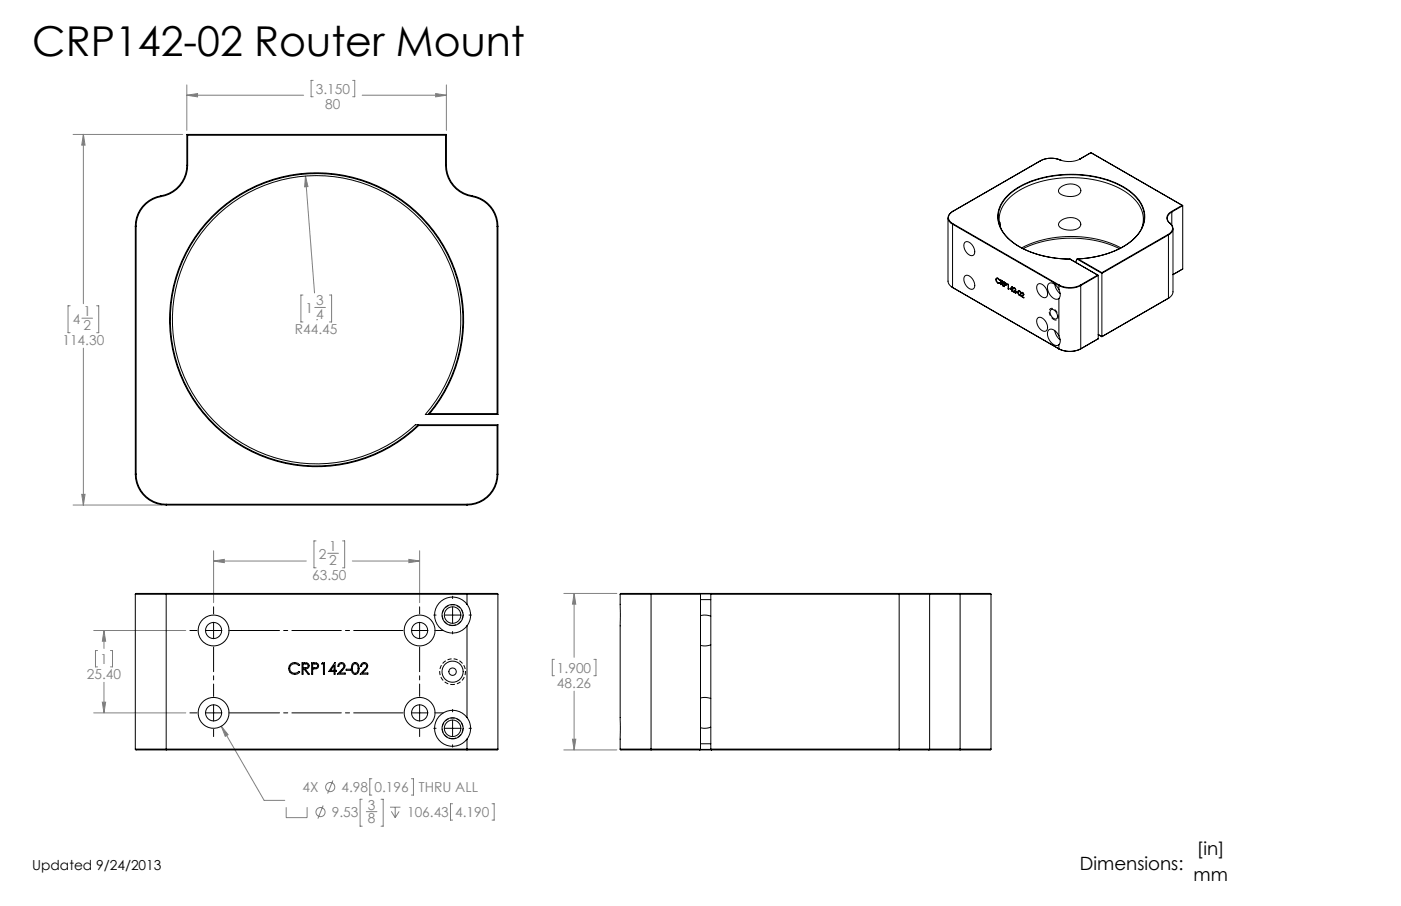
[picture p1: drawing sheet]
<svg xmlns="http://www.w3.org/2000/svg" width="432mm" height="279mm" viewBox="0 0 432 279" stroke-linecap="round" stroke-linejoin="round" font-family="sans-serif">
<g fill="none" stroke="#808080" stroke-width=".31">
<path d="M57.6 26.2v14M57.6 29.4h36M57.6 29.4l3.3-.5v1zM96.5 24.8h-.6v5h.6M108.7 24.8h.6v5h-.6M111.6 29.4h26M134.3 28.9l3.3 .5-3.3 .5zM137.6 26.2v14M22.5 41.5h33.8M25.7 41.5v52.2M25.7 41.5l.5 3.3h-1zM94.1 54.3l2.8 36"/>
<path d="M94.1 54.3l.8 3.2-1 .1zM21.6 94.3h-.6v8.3h.6M25.2 98.1h3.3M29.8 94.3h.6v8.3h-.6M93.4 91h-.7v8.3h.7M97 94.8h3.3M97.6 98.6h.1M101.6 91h.6v8.3h-.6M25.7 107.4v48.4M22.5 155.8h27.5M25.2 152.5h1l-.5 3.3zM65.8 169.8v16.1"/>
<path d="M65.8 173h28.6M65.8 173l3.3-.5v1zM97.4 166.8h-.6v8.3h.6M101 170.6h3.3M105.6 166.8h.6v8.3h-.6M108.6 173h20.7M126 172.5l3.3 .5-3.3 .5zM129.3 169.8v16.1M28.9 194.4h28.4M32.1 194.4v5.6M32.1 194.4l.5 3.3h-1.1zM173.8 183h16.3"/>
<path d="M177 183v19.7M177 183l.5 3.3h-1.1zM28.9 219.8h28.4M30.1 200.6h-.7v5.1h.7M31.5 216.5h1.1l-.5 3.3zM32.1 210.4v9.4M34 200.6h.7v5.1h-.7M170.9 203.3h-.7v5.1h.7M177 213.1v18.2M183 203.3h.7v5.1h-.7M68.2 224l13.2 22.8h6.4M68.2 224l2.1 2.6-.9 .5z"/>
<path d="M173.8 231.3h16.3M176.4 228h1.1l-.5 3.3zM88.2 248.9v3.3h6.5v-3.3M99.6 248.4l-1.6 4.1M102.6 240.7l-1.6 4M111.6 246.5h-.6v8.3h.6M112.9 250.3h3.3M114.6 240.2h-.6v5h.6M117.4 246.5h.7v8.3h-.7M120.2 248.9h3.2M120.6 250.2l1.2 2M121.8 248.9v3.3"/>
<path d="M123 250.2l-1.2 2M126.8 240.2h.6v5h-.6M139.5 247.9h-.7v5h.7M151.7 247.9h.6v5h-.6"/>
<circle cx="98.8" cy="250.4" r="1.41"/>
<circle cx="101.8" cy="242.7" r="1.41"/>
</g>
<path d="M139.5 211.1a4 4 0 0 1-3.5-5.9 4 4 0 0 1 6.8-.2 4 4 0 0 1-3 6.1h-.3" fill="none" stroke="#000" stroke-width=".31" stroke-dasharray="1.3 .6" stroke-dashoffset=".6" stroke-linecap="butt"/>
<path d="M139.5 192.9a3.2 3.2 0 0 1-2.8-4.7 3.2 3.2 0 0 1 5.5-.3 3.2 3.2 0 0 1-2.5 4.9l-.2 .1M139.5 227.8a3.2 3.2 0 0 1-2.8-4.7 3.2 3.2 0 0 1 5.5-.2 3.2 3.2 0 0 1-2.5 4.9h-.2" fill="none" stroke="#000" stroke-width=".31" stroke-dasharray="1.3 .6" stroke-dashoffset=".2" stroke-linecap="butt"/>
<path d="M324.8 98.5a2.27 2.27 0 0 1-.9-3.4 2.35 2.35 0 0 1 1.9 3.5l-1-.1" fill="none" stroke="#000" stroke-width=".31" stroke-dasharray="1.3 .6" stroke-dashoffset=".4" stroke-linecap="butt"/>
<path d="M124.2 194.4h-53.3M124.2 219.8h-53.3" fill="none" stroke="#000" stroke-width=".31" stroke-dasharray="15.2 1.3 1.3 1.3"/>
<path d="M65.8 199.5v15.3M129.3 199.5v15.3" fill="none" stroke="#000" stroke-width=".31" stroke-dasharray="15.2 1.3 1.3 1.3" stroke-dashoffset="7.6"/>
<g fill="none" stroke="#000" stroke-width=".31">
<path d="M58.5 194.4h2.2M63.3 194.4h5.1M65.8 187.1v2.3M65.8 191.9v5.1M126.8 194.4h5.1M129.3 187.1v2.3M129.3 191.9v5.1M133.7 189.7h.7M134.4 194.4h2.2M136.9 189.7h5.1M139.5 183.9v.7M139.5 187.1v5.1"/>
<path d="M139.5 194.8v.7M144.6 189.7h.7M58.5 219.8h2.2M63.3 219.8h5.1M65.8 217.3v5.1M126.8 219.8h5.1M129.3 217.3v5.1M134.4 219.8h2.2M139.5 218.8v.7M65.8 224.9v2.2M129.3 224.9v2.2M133.7 224.6h.7"/>
<path d="M136.9 224.6h5.1M139.5 222.1v5M139.5 229.7v.7M144.6 224.6h.7"/>
</g>
<path d="M65.8 173l3.3-.5v1zM126 172.5l3.3 .5-3.3 .5zM32.1 194.4l.5 3.3h-1.1zM31.5 216.5h1.1l-.5 3.3zM68.2 224l1.2 3.1 .9-.5zM94.1 54.3l-.2 3.3 1-.1zM57.6 29.4l3.3-.5v1zM134.3 28.9l3.3 .5-3.3 .5zM25.7 41.5l.5 3.3h-1zM25.2 152.5h1l-.5 3.3zM177 183l.5 3.3h-1.1zM176.4 228h1.1l-.5 3.3z" fill="#808080"/>
<g fill="none" stroke="#000" stroke-width=".31">
<path d="M57.6 41.5l.2 .2M57.6 51h.2M57.6 51a9.5 9.5 0 0 1-8 9.4M57.6 41.5h80M57.6 41.5v9.5M57.8 51a9.8 9.8 0 0 1-8.1 9.6M57.8 41.7h79.5M57.8 41.7v9.3M137.3 51h.3M137.3 51a9.8 9.8 0 0 0 8.2 9.6M137.3 41.7v9.3M137.6 41.5l-.3 .2"/>
<path d="M137.6 51a9.5 9.5 0 0 0 7.9 9.4M137.6 41.5v9.5M320.7 49.6l-27.1 15.6M326.6 58a4.3 4.3 0 0 1 6.4 .2 1.74 1.74 0 0 1-1.8 2.3 4.4 4.4 0 0 1-5-1.5zM326.7 49.3a7.3 7.3 0 0 0-6 .3M326.7 49.3h.1M326.7 49.3l-1.3-.4a7.4 7.4 0 0 0-4.8 .7h.1M326.7 49.3l.4 .1M332.9 49h.1a7.7 7.7 0 0 1-6.3 .3M332.9 49h-.1M336.2 47.1h.1M336.2 47.1l28.3 16.3"/>
<path d="M336.2 47.1l-3.3 1.9M336.2 47.1l28.1 16.2M41.7 69.8h.3M41.7 69.8v76.4M42 69.8v76.4M49.6 60.4l.1 .2M49.6 60.4a9.5 9.5 0 0 0-7.9 9.4M49.7 60.6a9.3 9.3 0 0 0-7.7 9.2M145.5 60.6a9.3 9.3 0 0 1 7.7 9.2M145.5 60.4v.2M145.5 60.4a9.5 9.5 0 0 1 8 9.4M153.2 69.8h.3"/>
<path d="M153.2 69.8v57.8M153.5 69.8v58M292.2 67.2v19.7l.6 1.1 .8 .6M293.2 65.5a2 2 0 0 0-1 1.9 2 2 0 0 0 1.4 1.7M293.6 69.1l32.8 19M293.6 69.1v19.5M293.6 65.2l-.4 .2M293.7 65.2h.1M293.7 65.2a2 2 0 0 0-1.4 1.9 2 2 0 0 0 1.4 1.9M293.7 69l-.1 .1M293.7 69l32.7 18.9M297.4 74.7a2.17 2.17 0 0 1 2.8 1.7 1.5 1.5 0 0 1-.8 2.5 3 3 0 0 1-2-4.2z"/>
<path d="M308.1 68.6l.2 .2v.9M308.6 70.6a8.8 8.8 0 0 1 3.5-10.5 31.7 31.7 0 0 1 23.1-5 23.5 23.5 0 0 1 15.3 7.3 8 8 0 0 1 1.3 8.2M326.6 68.4a4.4 4.4 0 0 1 6.4 .2 1.8 1.8 0 0 1-1.8 2.2 5.1 5.1 0 0 1-4.9-1.2v-.8zM329.8 79.9l8.5 4.9M329.8 79.9h.1M329.8 79.9l8.6 5M332 79.9l-.3 1.1M332 79.9l7.6 4.4M332.2 79.9a27.1 27.1 0 0 0 17.6-6.7 8.5 8.5 0 0 0-.2-12.9 28.3 28.3 0 0 0-19.5-6.4 29.5 29.5 0 0 0-18.7 5.8 8.8 8.8 0 0 0-.1 14.3 29.1 29.1 0 0 0 18.5 5.9M332.3 79.9a27 27 0 0 0 17.8-6.8 8.6 8.6 0 0 0-.5-13 29.3 29.3 0 0 0-21-6.3 27.8 27.8 0 0 0-18 6.5 8.7 8.7 0 0 0 .6 13.6 29.2 29.2 0 0 0 18.6 6M332.3 79.9h-.3M332.3 79.9l7.3 4.2"/>
<path d="M345 76.7a35.8 35.8 0 0 0-29.7 0M345.5 76.5a35 35 0 0 0-30.7 0M360 72.3l.1 .2M360 72.3l-20.4 11.8M360.1 72.5l-20.5 11.8M360.1 72.5v19.4M360.5 68.9a1.93 1.93 0 0 1 .9 1.8 1.93 1.93 0 0 1-1.4 1.6M360.5 68.9h.1M360.6 68.8v.1M360.6 68.9h.1M360.7 68.9a1.98 1.98 0 0 1 .8 2 1.98 1.98 0 0 1-1.4 1.6M361.1 65.2a2.04 2.04 0 0 0-1.4 1.7 2.04 2.04 0 0 0 .8 2"/>
<path d="M361.1 65.2l.1 .2M361.2 65.4a2 2 0 0 0-.6 3.5M361.2 65.4v4M361.5 70.5v19.5l-.3 1-1.1 .9M364.3 63.3l.2 .1M364.3 63.3l-3.2 1.9M364.5 63.4l-3.3 2M364.5 63.4v19.5M293.2 88.4l.4 .3M293.6 88.6v.1M293.6 88.6l32.8 19M293.6 88.7l32.8 18.9"/>
<path d="M297.4 85.1a2.17 2.17 0 0 1 2.8 1.7 1.5 1.5 0 0 1-.8 2.4 3 3 0 0 1-2-4.1zM306.9 86.2l.1-.3 .4-.2 .5 .4 .1 .4M306.9 86.2l.2 .6M307.1 86.1l-.2 .1M307.1 86.8l.5 .5M307.2 86.7l-.1 .1M307.4 85.8l-.2 .1M307.6 86l-.2-.1a.76 .76 0 0 0-.2 .9 .76 .76 0 0 0 .8 .4M307.6 86l.4 .5M307.7 85.9l-.1 .1M307.8 87.2l-.2 .1M308 87.2v.2l-.4-.1"/>
<path d="M308 87.2h.1M308.1 86.4l-.1 .1M308.5 87.1l.1 .1M308.5 87.1l-.1 .6M308.5 86.5v.5l.2 .1M308.5 86.5l.2 .2M308.5 87.7h-.1M308.6 87.2l.4 .9M308.6 87.1h-.1M308.6 86.4l-.1 .1M308.6 86.5l.6 .6M308.6 86.5l-.2-.2v1.4"/>
<path d="M308.7 87.1l-.1 .1M308.7 87.3l.5 .9-.2-.1M308.7 86.7l.4 .4M308.8 86.6l-.1 .1M308.9 87.2l-.2 .1M309.1 87.1h-.4M309.1 88.1h-.1M309.1 87v.1M309.2 87.1l-.2 .1M309.2 87.1l-.1 .2h-.4M309.5 87.7l-.1 .6M309.5 87.7l.1 .1"/>
<path d="M309.5 87.1v.5l.3 .1M309.5 87.1l.3 .2M309.5 88.3h-.1M309.6 87.8l.3 .2M309.7 87.7h-.2M309.7 87.1h-.2M309.7 87.1a.48 .48 0 0 1 .5 .3 .48 .48 0 0 1-.3 .6M309.7 87.1l-.3-.2v1.4M309.8 87.7l-.2 .1M309.8 87.3l.3 .4M309.9 87.2l-.1 .1M310.1 87.7h-.3"/>
<path d="M310.2 87.6l-.1 .1M310.2 87.8l-.3 .2M310.2 87.7l-.2 .1M310.5 87.7h.3l-.1 1.4M310.5 87.7l.2 .1M310.7 87.6l-.2 .1M310.7 87.8v1.3M310.8 87.7l-.1 .1M310.8 89l-.1 .1M311.3 89.1l.6 .3M311.3 89.1l.7-.8v1M311.7 88.8l-.4 .3"/>
<path d="M311.9 88.7l-.4 .4 .4 .2M311.9 88.7v.6M311.9 89.4v.4M312 89.5l-.1 .3M312 89.3l.1 .3-.1-.1M312 89.2l-.1 .1M312 88.6l-.1 .1M312 89.7l-.1 .1M312 89.4h-.1M312.1 89.4l-.1 .1M312.5 88.9l-.2 .1M312.7 88.9l.3 .4"/>
<path d="M312.7 88.9l-.4 .1M312.7 88.8l-.2 .1M312.7 88.8l.4 .6-.6 .6 .6 .5-.9-.5M312.7 88.8l-.3-.1-.1 .3M312.8 88.8l-.1 .1M313 89.3l-.8 .7M313 89.3h.1M313.1 89.5l-.9 .5M313.2 89.9l.5 .4zM313.3 90h-.1M313.8 90.1l.1-.5a.88 .88 0 0 1 .7 .7 .88 .88 0 0 1-.3 .9l-.1-.1M313.8 90.1l.4 1"/>
<path d="M313.9 90.1h-.1M314.2 89.8l.3 .8M314.2 89.8l-.1-.1a.77 .77 0 0 0 .3 1.3v-.1M314.2 89.6l-.2 .2M314.3 89.7l-.1 .1M314.5 90.6l-.1 .3M314.6 90.9l-.4 .2M314.6 90.9l-.2 .1M314.6 90.8l-.2 .1M314.9 90.3l-.4 .3M315.2 90.3l.2 .5M315.2 90.3l-.4 .1"/>
<path d="M315.2 90.2l-.4 .2M315.2 90.2l.3 .6-.5 .6 .6 .5-.9-.5M315.2 90.2l-.3-.1-.1 .3M315.2 91.1l-.5 .3M315.2 91.1l.3-.2-.8 .5M315.3 90.3h-.1M315.4 90.8l-.2 .3M315.5 90.7l-.1 .1M319.9 98a2.17 2.17 0 0 1 2.7 1.8 1.5 1.5 0 0 1-.7 2.4 3 3 0 0 1-2-4.2zM319.9 87.7a2.17 2.17 0 0 1 2.7 1.7 1.5 1.5 0 0 1-.7 2.4 3 3 0 0 1-2-4.1zM323.8 95.6a1.69 1.69 0 0 1 2.1 2 .78 .78 0 0 1-.5 .8 .78 .78 0 0 1-.9-.4 2.04 2.04 0 0 1-.7-2.4zM325.1 87.7a4.5 4.5 0 0 0 1.6 2.9"/>
<path d="M326.4 88.1a7.4 7.4 0 0 0 6.7 0M326.4 89.3l.4 1.5-.4 1.2M326.4 89.3a2.52 2.52 0 0 0-3.1-1.9 3.4 3.4 0 0 0 1.6 4.7l.9 .2 .6-.3M326.4 88.1v1.2M326.4 92v11.6M326.4 87.9a7.2 7.2 0 0 0 6.6 0M326.4 87.9v.2M333 87.9l.1 .2M333.1 88.1v19.5M338.3 84.8l.2 .1M338.3 84.8l-5.3 3.1M338.5 84.9l-5.4 3.2"/>
<path d="M338.5 84.9v19.5M339.6 84.1v.2M339.6 84.3v19.5M360.1 91.9l-20.5 11.9M360.5 91.8l-.4 .1M361.5 84.7l3-1.8zM325.1 102a4.5 4.5 0 0 0 1.6 2.8M326.4 103.6l.4 1.5-.4 1.2M326.4 107.6a7.4 7.4 0 0 0 6.7 0M326.4 103.6a2.52 2.52 0 0 0-3.1-1.9 3.4 3.4 0 0 0 1.6 4.6l.9 .3 .6-.3M326.4 107.6h.1M326.4 106.3v1.3"/>
<path d="M326.4 107.6l.8 .4M327.3 108a7.6 7.6 0 0 0 4.7 0M333.1 107.6l-1 .4M333.1 107.6h.1M338.5 104.4l-5.4 3.2M339.6 103.8h.1M339.6 103.8l-1.1-.6 1.1 .6M128.9 131h.1M128.9 131h24.6M128.9 131l.1 .2M129 131.2h24.2M131.9 127.8h-.8a44.5 44.5 0 0 0-23.5-72.5 44.5 44.5 0 0 0-52.9 54.9 44.5 44.5 0 0 0 73.3 20.8h.9"/>
<path d="M131.9 127.8h21.6M131.9 127.8a45.1 45.1 0 0 0-24.8-73.3 45.1 45.1 0 0 0-52.9 56.5 45.1 45.1 0 0 0 74.7 20M131.9 127.8h.1M132.4 127.6a45.3 45.3 0 0 0-25.5-73.4 45.3 45.3 0 0 0-52.9 56.9 45.3 45.3 0 0 0 75 20.1M132.4 127.6l-.5 .2M132.4 127.6h20.8M153.2 127.6l.3 .2M153.2 131.2v15M153.5 131l-.3 .2M153.5 131v15.2M41.7 146.2h.3M41.7 146.2a9.5 9.5 0 0 0 9.5 9.6"/>
<path d="M42 146.2a9.3 9.3 0 0 0 9.2 9.3M51.2 155.5v.3M51.2 155.5h92.7M51.2 155.8h92.7M143.9 155.5v.3M153.2 146.2a9.3 9.3 0 0 1-9.3 9.3M153.2 146.2h.3M153.5 146.2a9.5 9.5 0 0 1-9.6 9.6M41.7 183.3h9.5M41.7 183.3v47.7M51.2 183h-9.2l-.3 .3M51.2 183v.3"/>
<path d="M51.2 183.3h92.7M51.2 183.3v47.7M51.2 183h92.7M143.9 186.3a5.6 5.6 0 0 0-8.1-.7 5.6 5.6 0 0 0 0 8.2 5.6 5.6 0 0 0 8.1-.8M143.9 186.3a5.6 5.6 0 0 1 0 6.7M143.9 183.3h9.6M143.9 183h9.3l.3 .3M143.9 183v.3M143.9 183.3v3M143.9 193v28.3M153.5 183.3v47.7M191.1 183.3h9.6"/>
<path d="M191.1 183.3v47.7M200.7 183v.3M200.7 183h-9.3l-.3 .3M200.7 183.3h15.2M200.7 183h14.9M200.7 183.3v47.7M215.6 183l.3 .3M215.6 183h3.7M215.9 183.2h3.2M215.9 184.9h3.2M215.9 183.3v47.7M215.9 189.9l1.4-.2 1.8 .3"/>
<path d="M219.1 198.9l-1.7 .3-1.5-.2M219.1 183.3h58M219.1 183.3v47.7M219.3 183l-.2 .3M219.3 183h57.8M277.1 183.3h9.4M277.1 183v.3M277.1 183h9.2M277.1 183.3v47.7M286.3 183l.2 .3M286.3 183h9.6M286.5 183.3h9.4"/>
<path d="M286.5 183.3v47.7M295.9 183v.3M295.9 183h9.3l.2 .3M295.9 183.3h9.5M295.9 183.3v47.7M305.4 183.3v47.7M89.6 204.7a1.98 1.98 0 0 1 2.8 .3l-.3 .3a1.55 1.55 0 0 0-2.3-.3 1.55 1.55 0 0 0 0 2.3 1.55 1.55 0 0 0 2.3-.3l.3 .3a1.88 1.88 0 0 1-2.8 .2 1.88 1.88 0 0 1 0-2.8zM93.1 204.4h.7a1.01 1.01 0 0 1 1.5 .8 1.01 1.01 0 0 1-1.2 1.1l1.2 1.6h-.4l-1.2-1.6h-.3v1.6h-.3zM93.4 204.8h.7a.65 .65 0 0 1 .9 .6 .65 .65 0 0 1-1 .5h-.6zM96.1 204.4h.6a1.06 1.06 0 0 1 1.5 1 1.06 1.06 0 0 1-1.6 .9h-.2v1.6h-.3zM96.4 204.8h.6a.64 .64 0 0 1 .9 .6 .64 .64 0 0 1-.9 .5h-.6zM99.4 204.4h.6v3.5h-.3v-3.1h-.5z"/>
<path d="M103 205.2v1.5h-1.1zM103.2 204.3l.1 2.4h.4v.4h-.4v.8h-.3v-.8h-1.7zM103.2 204.3h.1M104.5 204.6a1.08 1.08 0 0 1 1.5 0 1.08 1.08 0 0 1 0 1.5l-1.3 1.4h1.7v.4h-2.4l1.8-2a.78 .78 0 0 0-.3-1.2 .78 .78 0 0 0-1.1 .8h-.3zM106.7 206.4h1.3v.3h-1.3zM108.7 204.7l.5-.3a1.34 1.34 0 0 1 1.5 1.8 1.3 1.3 0 0 1-.3 1.4 1.3 1.3 0 0 1-1.5 .2 2.81 2.81 0 0 1-.2-3.1zM109 204.8l.5-.1a1.68 1.68 0 0 1 0 2.9 1.79 1.79 0 0 1-.5-2.8zM111.5 204.6a1.08 1.08 0 0 1 1.5 0 1.08 1.08 0 0 1 0 1.5l-1.3 1.4h1.7v.4h-2.4l1.8-2a.78 .78 0 0 0-.3-1.2 .78 .78 0 0 0-1.1 .8h-.3zM215.9 215.3l1.4-.2 1.8 .3M41.7 231l.3 .3h9.2M41.7 231h9.5M51.2 231v.3"/>
<path d="M51.2 231h92.7M51.2 231.3h92.7M143.9 221.3a5.6 5.6 0 0 0-8.1-.8 5.6 5.6 0 0 0 0 8.2 5.6 5.6 0 0 0 8.1-.8M143.9 221.3a5.6 5.6 0 0 1 0 6.6M143.9 231h9.6M143.9 231v.3M143.9 227.9v3.1M153.5 231l-.3 .3h-9.3M191.1 231h9.6M191.1 231l.3 .3h9.3M200.7 231v.3M200.7 231h15.2"/>
<path d="M200.7 231.3h14.9M215.6 231.3h3.7M215.9 231.1h3.2M215.9 231l-.3 .3M215.9 229.4h3.2M219.1 231l.2 .3M219.1 224.3l-1.7 .3-1.5-.2M219.1 231h58M219.3 231.3h57.8M277.1 231.3h9.2M277.1 231v.3M277.1 231h9.4"/>
<path d="M286.3 231.3h9.6M286.5 231l-.2 .3M286.5 231h9.4M295.9 231v.3M295.9 231h9.5M305.4 231l-.2 .3h-9.3"/>
<circle cx="65.8" cy="194.4" r="2.49"/>
<circle cx="65.8" cy="194.4" r="4.8"/>
<circle cx="129.3" cy="194.4" r="2.49"/>
<circle cx="129.3" cy="194.4" r="4.8"/>
<circle cx="139.5" cy="189.7" r="2.55"/>
<circle cx="139.5" cy="189.7" r="3.3"/>
<circle cx="65.8" cy="219.8" r="2.49"/>
<circle cx="65.8" cy="219.8" r="4.8"/>
<circle cx="129.3" cy="219.8" r="2.49"/>
<circle cx="129.3" cy="219.8" r="4.8"/>
<circle cx="139.5" cy="207.1" r="3.3"/>
<circle cx="139.5" cy="207.1" r="1.15"/>
<circle cx="139.5" cy="224.6" r="2.55"/>
<circle cx="139.5" cy="224.6" r="3.3"/>
</g>
<text font-size="12.7" x="9.9" y="17.3">CRP142-02 Router Mount</text>
<g font-size="5.6">
<text x="368.9" y="263.6">[in]</text>
<text x="332.8" y="268.3">Dimensions:</text>
<text x="367.9" y="271.8">mm</text>
</g>
<g font-size="4.2" fill="#808080">
<text x="97.3" y="28.9">3.150</text>
<text x="100.3" y="33.7">80</text>
<text x="97.5" y="94.2">3</text>
<text x="22.4" y="99.8">4</text>
<text x="25.7" y="97.5">1</text>
<text x="25.7" y="101.7">2</text>
<text x="94.2" y="96.5">1</text>
<text x="97.5" y="98.4">4</text>
<text x="19.2" y="106.4">114.30</text>
<text x="90.9" y="103.1">R44.45</text>
<text x="98.2" y="172.3">2</text>
<text x="101.5" y="170">1</text>
<text x="96.2" y="178.9">63.50</text>
<text x="101.5" y="174.2">2</text>
<text x="26.8" y="209.5">25.40</text>
<text x="30.9" y="204.7">1</text>
<text x="171.7" y="207.5">1.900</text>
<text x="171.7" y="212.2">48.26</text>
<text x="93.2" y="244.3">4X</text>
<text x="105.3" y="244.3">4.98</text>
<text x="115.4" y="244.3">0.196</text>
<text x="129.1" y="244.3">THRU ALL</text>
<text x="102.3" y="252">9.53</text>
<text x="113.4" y="249.7">3</text>
<text x="125.5" y="252">106.43</text>
<text x="140.3" y="252">4.190</text>
<text x="113.4" y="253.9">8</text>
</g>
<text font-size="4.2" x="9.9" y="268.3">Updated 9/24/2013</text>
</svg>
